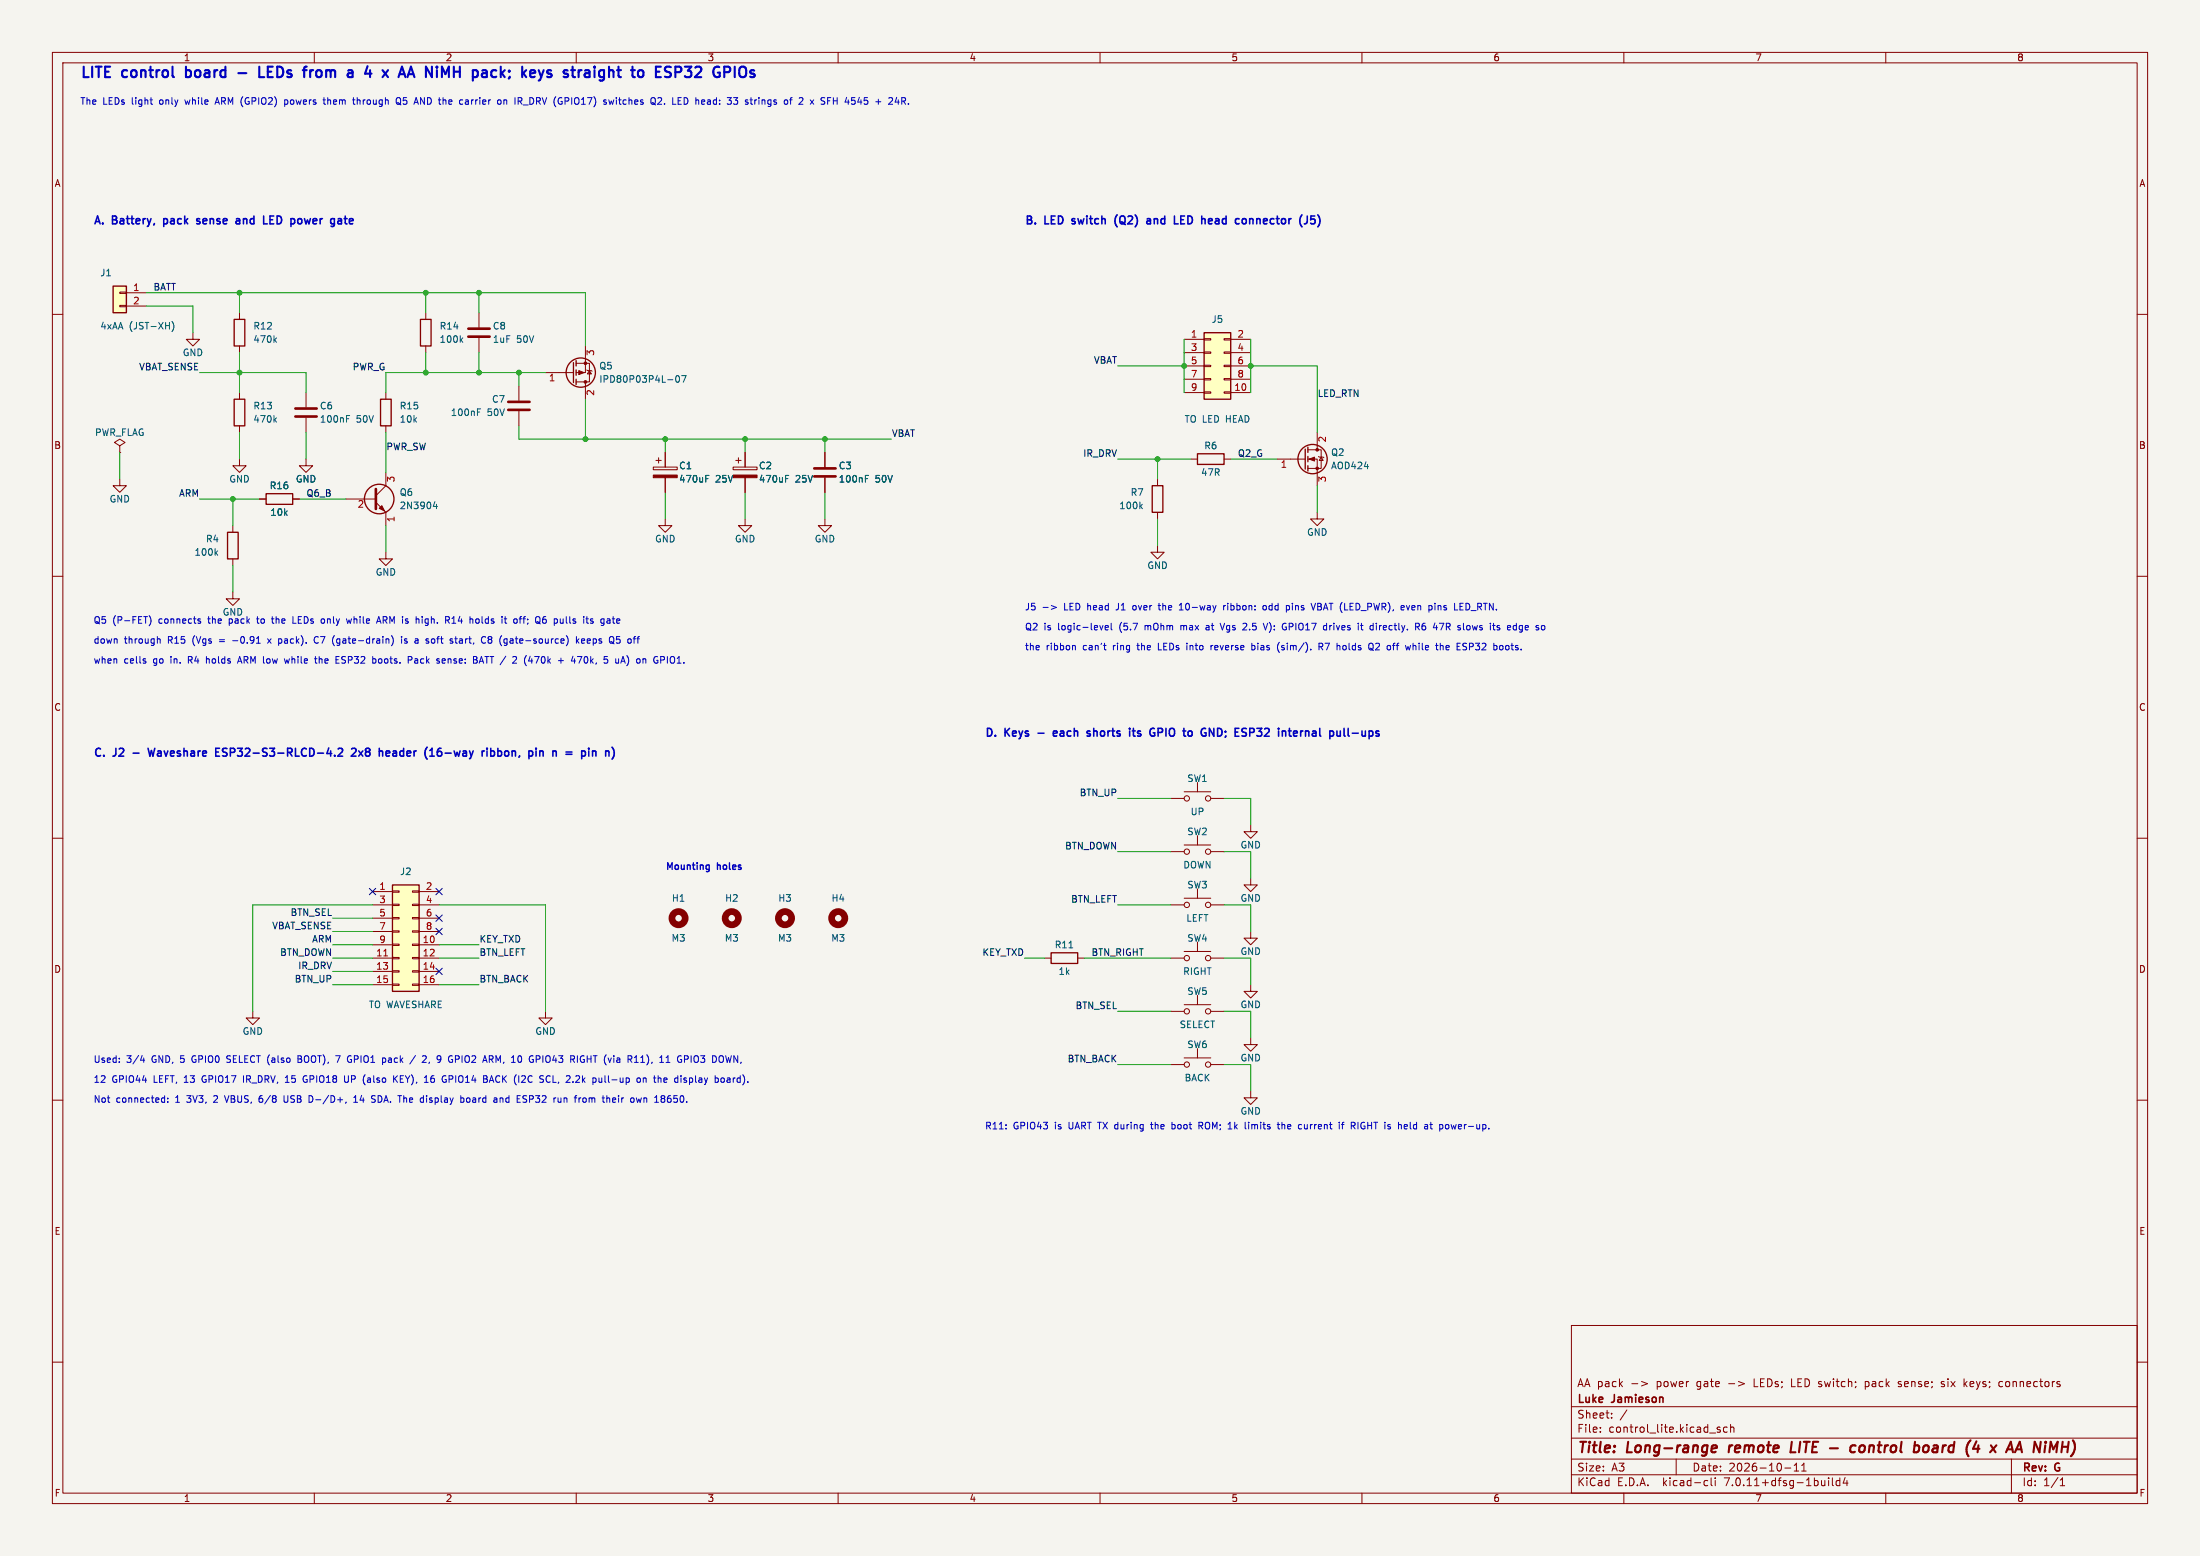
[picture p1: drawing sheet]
<svg xmlns="http://www.w3.org/2000/svg" width="420mm" height="297mm" viewBox="0 0 420 297" stroke-linecap="round" stroke-linejoin="round" font-family="sans-serif">
<path d="M0 0h420v297h-420z" fill="#f5f4ef" stroke="#f5f4ef" stroke-width=".19"/>
<g fill="none" stroke="#840000" stroke-width=".19">
<path d="M10 10h400v277h-400zM12 12h396v273h-396zM60 10v2M110 10v2M160 10v2M210 10v2M260 10v2M310 10v2M360 10v2M10 60h2M22.9 58.3h1.2v.2h-1.2zM22.9 55.8h1.2v.2h-1.2z"/>
<path d="M24.1 55.9h3.8M24.1 58.4h3.8M45.7 59.7v1.3M81.3 59.7v1.3M91.4 59.7v2.8M408 60h2M36.8 63.5v1.3h1.3l-1.3 1.2-1.2-1.2h1.2M45.7 66v1.3M45.7 74.9v1.3M58.4 74.9v2.8M58.4 79.8v2.8M73.7 74.9v1.3"/>
<path d="M81.3 66v1.3M91.4 64.5v2.8M99.1 73.7v2.8M99.1 78.5v2.8M104.1 71.1h5.4M110 69.3h2.5v3.6h-2.5M111.8 66v5.1h-1.8M111.8 72.9v3.3M112 70.6l1 .3M112.5 70.7l.4 .7h-.8zM226.1 64.8h3.8M226.1 74.9h3.8"/>
<path d="M226.1 67.3h3.8M226.1 69.9h3.8M226.1 72.4h3.8M229.9 74.8h1.2v.3h-1.2zM229.9 72.3h1.2v.2h-1.2zM229.9 69.7h1.2v.3h-1.2zM229.9 67.2h1.2v.2h-1.2zM229.9 64.6h1.2v.3h-1.2zM233.7 74.8h1.2v.3h-1.2zM233.7 72.3h1.2v.2h-1.2zM233.7 69.7h1.2v.3h-1.2zM233.7 67.2h1.2v.2h-1.2z"/>
<path d="M233.7 64.6h1.2v.3h-1.2zM234.9 64.8h3.9M234.9 74.9h3.9M234.9 67.3h3.9M234.9 69.9h3.9M234.9 72.4h3.9M22.9 91.4v1.3h1.2l-1.2 1.3-1.3-1.3h1.3M22.9 85.1l1-.6-1-.7-1.1 .7 1.1 .6v1.3M22.9 86.4h.1M45.7 87.6v1.3h1.3l-1.3 1.3-1.3-1.3h1.3M45.7 81.3v1.3M49.5 95.3h1.3"/>
<path d="M55.9 95.3h1.2M58.4 87.6v1.3h1.3l-1.3 1.3-1.3-1.3h1.3M66 95.3h5.8M71.8 95.9l1.9 1.9v2.5M73.7 90.2v2.5l-1.9 1.9M73.7 81.3v1.3M124.7 89.2h4.6v.5h-4.6zM125.2 87.9h1M125.7 87.4v1M127 99.1v1.2h1.3l-1.3 1.3-1.3-1.3h1.3M127 86.4v2.8M127 91.2v2.8"/>
<path d="M140 89.2h4.5v.5h-4.5zM140.5 87.9h1M141 87.4v1M142.2 99.1v1.2h1.3l-1.3 1.3-1.2-1.3h1.2M142.2 86.4v2.8M142.2 91.2v2.8M157.5 99.1v1.2h1.2l-1.2 1.3-1.3-1.3h1.3M157.5 86.4v2.8M157.5 91.2v2.8M221 91.4v1.3M221 97.8v1.3M227.3 87.6h1.3"/>
<path d="M233.7 87.6h1.2M243.8 87.6h5.4M249.7 87.6h1.8v5.1M249.7 85.9h2.5v3.5h-2.5M251.5 97.8v1.3h1.2l-1.2 1.2-1.3-1.2h1.3M251.5 82.6v3.3M251.7 87.1l1 .3M252.2 87.2l.4 .7h-.8zM10 110h2M44.4 113v1.3h1.3l-1.3 1.3-1.2-1.3h1.2M44.4 100.3v1.3M44.4 106.7v1.3"/>
<path d="M73.7 105.4v1.3h1.2l-1.2 1.3-1.3-1.3h1.3M221 104.1v1.3h1.2l-1.2 1.3-1.3-1.3h1.3M408 110h2M10 160h2M223.5 152.4h2.6M226.1 151.1h5M228.6 149.4v1.7M228.6 159.5v1.8M231.1 152.4h2.6M238.8 157.5v1.3h1.2l-1.2 1.2-1.3-1.2h1.3M408 160h2M71.1 172.7h3.8"/>
<path d="M71.1 170.2h3.8M71.1 175.3h3.8M71.1 177.8h3.8M74.9 177.7h1.3v.2h-1.3zM74.9 175.1h1.3v.3h-1.3zM74.9 172.6h1.3v.2h-1.3zM74.9 170.1h1.3v.2h-1.3zM78.7 177.7h1.3v.2h-1.3zM78.7 175.1h1.3v.3h-1.3zM78.7 172.6h1.3v.2h-1.3zM78.7 170.1h1.3v.2h-1.3zM80 172.7h3.8"/>
<path d="M80 170.2h3.8M80 175.3h3.8M80 177.8h3.8M223.5 162.6h2.6M223.5 172.7h2.6M226.1 161.3h5M226.1 171.5h5M228.6 169.7v1.8M228.6 179.8v1.8M231.1 162.6h2.6M231.1 172.7h2.6M238.8 177.8v1.3h1.2l-1.2 1.2-1.3-1.2h1.3"/>
<path d="M238.8 167.6v1.3h1.2l-1.2 1.3-1.3-1.3h1.3M48.3 193v1.3h1.2l-1.2 1.3-1.3-1.3h1.3M71.1 182.9h3.8M71.1 180.3h3.8M71.1 185.4h3.8M71.1 188h3.8M74.9 187.8h1.3v.3h-1.3zM74.9 185.3h1.3v.2h-1.3zM74.9 182.8h1.3v.2h-1.3zM74.9 180.2h1.3v.3h-1.3zM78.7 187.8h1.3v.3h-1.3zM78.7 185.3h1.3v.2h-1.3z"/>
<path d="M78.7 182.8h1.3v.2h-1.3zM78.7 180.2h1.3v.3h-1.3zM80 182.9h3.8M80 180.3h3.8M80 185.4h3.8M80 188h3.8M104.1 193v1.3h1.3l-1.3 1.3-1.2-1.3h1.2M199.4 182.9h1.3M205.7 182.9h1.3M223.5 182.9h2.6M223.5 193h2.6M226.1 181.6h5"/>
<path d="M226.1 191.8h5M228.6 190v1.8M231.1 182.9h2.6M231.1 193h2.6M238.8 198.1v1.3h1.2l-1.2 1.3-1.3-1.3h1.3M238.8 188v1.2h1.2l-1.2 1.3-1.3-1.3h1.3M10 210h2M223.5 203.2h2.6M226.1 201.9h5M228.6 200.2v1.7M231.1 203.2h2.6M238.8 208.3v1.3h1.2l-1.2 1.2-1.3-1.2h1.3"/>
<path d="M408 210h2M10 260h2M300 253h108v32h-108zM408 260h2M300 278.5h108M300 274.5h108M300 268.5h108M305.5 273.2v.2M305.5 272.5v.1M307.7 270.5v.2M307.7 269.8v.1M310.6 269.1l-1.3 1.9"/>
<path d="M311.5 264.1h1.2M313.4 263.7l1.1 .4-1.1 .4M320 278.5v3M328.4 272.5l-.4-.1-.2 .2 .1 .2 .5 .2v.3h-.6M329.7 272.5l-.4-.1-.3 .3 .2 .6h.5M330 264.1h1.2M330.4 272.5l.2-.1 .3 .1 .1 .9M330.4 271.9v1.5M331.9 263.7l1.1 .4-1.1 .4M342 263.2v1.5h.7M342.5 279.7l.4-.4v1.5M343.9 279.7l.5-.4v1.5"/>
<path d="M356.1 264.6l.4 .1M356.1 263.7v1.5M356.5 263.7l-.4 .1M362.4 264.6h.5M362.9 263.8l-.3-.1-.2 .2v.2l.5 .2M371.2 263.8l-.4-.1-.2 .2 .1 .2 .5 .2v.3h-.6M375.1 264.1l.4 .6M375.5 263.7l-.6 .6M381.7 264.6h.6M381.7 263.8h.6M384 278.5v6.5M60 285v2"/>
<path d="M110 285v2M160 285v2M210 285v2M260 285v2M300 281.5h108M310 285v2M325.6 282.6l.4 .1M326 283.5l-.4 .1M326.7 282.1v1.3l.2 .2M327.4 282.1v.1M327.4 282.6v1M340.7 280.2h1.2"/>
<path d="M342.5 280.8h.9M343.9 280.8h.9M349.1 282.1v.1M349.1 282.6v1M349.8 282.1v1.3l.2 .2M351.2 282.7l-.4-.1-.3 .3 .2 .6h.5M351.2 282.1v1.5M352.2 282l-.3 1.1h.9M352.6 282.6v1M360 285v2M393.3 283.6h.9M393.3 282.5l.4-.4v1.5"/>
<circle cx="226.6" cy="152.4" r=".51"/>
<circle cx="230.6" cy="152.4" r=".51"/>
<circle cx="226.6" cy="172.7" r=".51"/>
<circle cx="226.6" cy="162.6" r=".51"/>
<circle cx="230.6" cy="172.7" r=".51"/>
<circle cx="230.6" cy="162.6" r=".51"/>
<circle cx="226.6" cy="193" r=".51"/>
<circle cx="226.6" cy="182.9" r=".51"/>
<circle cx="230.6" cy="182.9" r=".51"/>
<circle cx="230.6" cy="193" r=".51"/>
<circle cx="226.6" cy="203.2" r=".51"/>
<circle cx="230.6" cy="203.2" r=".51"/>
</g>
<g fill="none" stroke="#840000" stroke-width=".4">
<path d="M326.9 276l.6-.1 .2 .1v.3l-.9 .2M327.5 277.1l-.5 .1M330.2 275.9l-.2 1.3M342.1 275.2l-.3 2h1M353.7 275.9l.6 .1M354.1 277.1l-.6 .1M355.9 276a.59 .59 0 0 0-.9 .3v.7a.53 .53 0 0 0 .8 0M367.3 276.1a.52 .52 0 0 1 .5-.2 .52 .52 0 0 1 .4 .4l-.1 .5a.55 .55 0 0 1-.5 .4 .55 .55 0 0 1-.5-.4zM376.2 274.9l-.1 .1M383 277.2l.9-2 .4 2M383.2 276.6h1M384.7 277.2l.9-2 .4 2"/>
<path d="M388.2 277.2l.2-2 .9 2"/>
</g>
<g fill="none" stroke="#840000" stroke-width=".25">
<path d="M21.6 54.6h2.5v5.1h-2.5zM44.7 76.2h2v5.1h-2zM44.7 61h2v5h-2zM72.6 76.2h2.1v5.1h-2.1zM80.3 61h2v5h-2zM109.5 69.2v3.8M110 68.8v1.1M110 70.6v1M110 72.4v1M229.9 63.5h5v12.7h-5zM50.8 94.2h5.1v2.1h-5.1zM220 92.7h2v5.1h-2z"/>
<path d="M228.6 86.6h5.1v2h-5.1zM249.2 85.7v3.8M249.7 85.3v1.1M249.7 87.1v1M249.7 88.9v1M43.4 101.6h2.1v5.1h-2.1zM74.9 168.9h5.1v20.3h-5.1zM200.7 181.9h5v2h-5z"/>
<circle cx="110.9" cy="71.1" r="2.79"/>
<circle cx="72.4" cy="95.2" r="2.82"/>
<circle cx="250.6" cy="87.6" r="2.79"/>
</g>
<g fill="none" stroke="#006464" stroke-width=".19">
<path d="M32.8 61.4a1.46 1.46 0 0 1 0 1.9M52.4 64.9l.4 .4M52.8 79.7l-.5 .5M52.8 64.5l-.5 .5M66.2 79.9h.4M66.2 79.3h.6M88 64.9l.3 .4M88.3 64.5l-.4 .5M91.1 78.7h.5M91.1 78h.7M129.1 71.8l.2-.1a.68 .68 0 0 1 .4 .6 .68 .68 0 0 1-.4 .7l-.3-.5zM130.1 71.7h.9l-.6 1.3"/>
<path d="M52.4 80.1l.4 .5M83 95.8l-.3 .9h.8M83.3 96.3v.8M134.7 91.4h.5M134.7 90.7h.6M150 91.4h.4M150 90.7h.6M165.2 91.4h.4M165.2 90.7h.6M217.7 96.6l.4 .5M218.1 96.3l-.5 .4M41.2 105.5l.4 .5"/>
<path d="M41.6 105.1l-.5 .5M204.1 180.9h.7"/>
</g>
<g fill="#840000" stroke="#840000" stroke-width=".19">
<path d="M249.9 87.6l1.1-.4v.8z"/>
<path d="M124.7 90.7h4.6v.5h-4.6z"/>
<path d="M140 90.7h4.5v.5h-4.5z"/>
<path d="M110.5 70.7l1 .4-1 .4z"/>
<path d="M72.4 97l.5-.5 .5 1z"/>
<circle cx="251.5" cy="89.4" r=".25"/>
<circle cx="251.5" cy="85.9" r=".25"/>
<circle cx="111.8" cy="69.3" r=".25"/>
<circle cx="111.8" cy="72.9" r=".25"/>
</g>
<path d="M56.4 79.5h4.1M56.4 78h4.1M89.4 64.3h4.1M89.4 62.7h4.1M97 78.2h4.1M97 76.7h4.1M71.8 93.3v3.9M155.4 90.9h4.1M155.4 89.4h4.1" fill="none" stroke="#840000" stroke-width=".51"/>
<g fill="#ffffc2" stroke="#ffffc2" stroke-width=".19">
<path d="M74.9 168.9h5.1v20.3h-5.1z"/>
<path d="M229.9 63.5h5v12.7h-5z"/>
<path d="M21.6 54.6h2.5v5.1h-2.5z"/>
</g>
<path d="M73.3 182.5h.7" fill="none" stroke="#a90000" stroke-width=".19"/>
<g fill="none" stroke="#840000" stroke-width="1.3">
<circle cx="129.5" cy="175.3" r="1.27"/>
<circle cx="139.7" cy="175.3" r="1.27"/>
<circle cx="149.9" cy="175.3" r="1.27"/>
<circle cx="160" cy="175.3" r="1.27"/>
</g>
<g fill="none" stroke="#0000c2" stroke-width=".19">
<path d="M28.6 19.1h.5M29 19.9h.1M41.2 19.5h.6M41.5 18.6l-.5 1.3M54.3 19.1h.4l.2 .1M54.3 19.1v1.2M54.9 19.8l-.2 .1-.4-.1M61.7 19.1h.4M61.8 18.6v1.1l.3 .2M67.3 19.1h.5M67.5 19.7l.3 .2M68.2 18.6v1.3"/>
<path d="M68.4 19.1l-.2 .1M75.8 18.7l.1-.1a.43 .43 0 0 1 .6 .5v.4a.42 .42 0 0 1-.4 .4 .42 .42 0 0 1-.5-.4zM75.9 19.6l.4 .2M76.3 19.8l.2 .2M80.3 19.9v-1.3l.7 1.3M88.9 19.1h.5v.8M88.9 19.8h.5M89.4 19.4l-.5 .1M96.2 19.2l.2-.1h.3v.8M96.2 19.1v.8M117.2 19.1l-.3 .8-.2-.6-.2 .6M117.7 18.6v.2"/>
<path d="M117.7 19.1v.8M125.6 18.7l.5-.1 .2 .4-.8 .9h.8M126.9 19.8v.1M130.6 18.6a.64 .64 0 0 1 .7 .7 .64 .64 0 0 1-.7 .6M145.5 19.1v.8M145.8 19.1l-.3 .1M152.6 18.8l.4-.2 .3 .4-.8 .9h.8M171.2 18.6l-.3 .9h.8M171.5 19.1v.8M99.9 20h1M28.5 117.5a1.46 1.46 0 0 1 0 2M38 118.5l.3 .1v.2l-.4 .2"/>
<path d="M38 118.1l.3 .1M49 118.1h.4M49.1 117.7l.1 1.2M51.8 118.1h.5M52 117.7v1.1l.3 .2M55.9 117.7v1.3h.6M61.7 118.1l.3 .3v.3l-.3 .3M67.1 118.1l-.2 .9-.3-.6-.2 .6M71.9 119l.4-1.3 .4 1.3M72 118.6h.6M80.6 117.7v.1M80.6 118.1v.9"/>
<path d="M85.4 118.4l.4 .6M85.7 117.8v.4M86.3 119h.7M86.3 118.1l.3-.4v1.3M91.1 118.1l.3 .1 .1 .2-.1 .4-.3 .2M99.8 118.1h.5M100.3 117.7l-.3 .2v1.1M103.8 118.2h.3l.2 .2-.1 .4-.4 .2M104.2 117.7l-.4 .1M108.2 118.9l.1 .1M116.9 118.1h.5M117.1 118.9l.3 .1"/>
<path d="M117.9 118.1l-.2 .2v.5l.2 .2M118.3 118.4l-.6 .1M199.1 115.9h1M200.7 115.6l1 .3-1 .4M210.6 119.4l-.3 .8M211 119.8l.6-.1-.1-.2-.3-.1-.2 .2v.6h.5M212.1 119v1.1l.2 .1M216.4 115.6l-.2 .2 .2 .6M221.1 115.6h.5M221.3 115.2v1l.3 .2M225.1 116.4h.8M225.1 115.5l.4-.3v1.2"/>
<path d="M225.4 119.4v.8M225.6 119.4l-.2 .1M230.6 119.4l-.3 .1M230.7 119.8h-.3l-.2 .1 .1 .3h.4M232.9 119l.5 1.2 .4-1.2M233.6 115.6v.8M234 115.6l-.4 .2M234.4 115.2v.1M237.5 119h.3l.2 .2M238 119.3l-.8 .9h.8M241.2 115.7l.1-.1 .4 .1 .1 .5-.2 .2h-.3l-.1-.1zM241.2 119l.4 1.2 .4-1.2"/>
<path d="M245.3 119.7h.3v.4l-.3 .1M245.4 119h.1M245.9 115.6l.3 .2v.4l-.3 .2M246.7 115.2v.1M251.1 115.2l-.4 1.2M251.6 115.8h.4M252 115.2h-.4v1.2h.4M253.9 119.4v.8M254.1 119.4l-.2 .2M259.7 119.4h.5M259.9 119v1.1l.3 .1M262.7 119v.1"/>
<path d="M268.5 115.6l.3 .8 .3-.8M270.2 119h.5l.3 .2-.1 .4h-.7M270.5 119.6l.5 .6M272.1 119h-.4a.86 .86 0 0 0 0 1.2l.4-.1 .1-.4-.3-.2h-.3l-.1 .2M274.5 115.6v.8M274.7 115.6l-.2 .1M274.8 119h.8l-.5 1.2M278.7 116.4h.6M278.7 115.2h.6M278.7 115.8h.4M280.1 119.5l.3-.1 .2 .2M280.6 120l-.2 .2h-.3"/>
<path d="M286.2 119.8l.1 .2-.1 .2M286.2 119.4l.1 .1M290.6 119.5l-.3-.1-.3 .2 .1 .6h.5M27.7 126.2l.2 .1-.2 .3M27.7 125.7l.1 .1M30.2 121.9l.4 .2v.7M39.4 125.3v1.3M39.6 125.7l-.2 .2M44.4 122.3h1M45.5 126.2h.6M45.8 125.3l-.5 1.3M49 122.8h.7"/>
<path d="M51.1 121.9l.6 .9M51.7 121.9l-.6 .9M53.3 121.9l.4 .2M53.7 122.7l-.4 .1M55.3 125.7l-.3 .9-.2-.6-.3 .6M60 125.7h.5M60.2 125.3v1.1l.3 .2M60.8 121.6a.6 .6 0 0 0-.9 .5 .6 .6 0 0 0 .6 .7l.3-.1M60.9 125.3v1.3M61.1 125.7l-.2 .2M64.1 126.6h.6M64.1 125.3h.6"/>
<path d="M64.3 123.1l.1 .1M64.5 121.9l-.2 .3v.3l.2 .3M65.2 126.5l.2 .1M65.4 125.4l-.2 .2 .2 .3M72.5 125.7l-.3 .3v.3l.3 .3M74.7 121.3a1.46 1.46 0 0 1 0 2M76.7 121.5v.1M76.7 121.9v.9M77.7 122l-.3-.1-.2 .2 .1 .2 .4 .1v.3h-.5M77.9 125.3h.5l.3 .3-.2 .3-.6 .1M79.6 125.7l-.4 .1M79.6 126.1h-.3l-.2 .2 .1 .2 .4 .1"/>
<path d="M82.6 121.9l.3 .1M82.9 122.7l-.3 .1M84.5 125.8l.3-.1 .2 .3-.6 .2M84.5 126.5h.4M86.8 121.9h.5M87 121.5v1.1l.3 .2M91.5 126.6l.4-1.3 .4 1.3M91.6 126.2h.6M92.4 121.5l.3 .1M92.7 122.7l-.3 .1M93.4 122.1l-.2 .2v.4l.5 .1 .2-.3M93.4 122.1h.3"/>
<path d="M93.7 122.1l.2 .2M93.9 121.7l-.2-.2-.4 .1-.1 .2 .2 .3M93.9 121.8l-.2 .3M97.8 121.9l-.4 .1M97.8 122.3h-.3l-.2 .2 .1 .2 .4 .1M100.2 125.5l-.1 .5 .1 .7M102.1 125.3h.8l-.5 1.3M109.4 125.3l-.3 .9h.8M110 121.5v1.3M110.2 122.3l.3 .5M110.5 121.9l-.5 .5M111 122.4l.6-.2v-.2l-.4-.1-.2 .2 .1 .6h.5"/>
<path d="M112 125.4l-.1-.1a.68 .68 0 0 0-.4 .7 .68 .68 0 0 0 .4 .6l.1-.1M112.5 121.9l-.4 .2 .1 .6 .3 .1M112.7 122.2l-.6 .2M117.5 125.7l.1 .8 .3 .1 .2-.1M117.7 121.5h.6M118.1 125.7v.9M118.1 122l.3 .2v.3l-.3 .3M125.2 125.3a.68 .68 0 0 0-.4 .7 .68 .68 0 0 0 .4 .6M128.1 126.5h.5M128.1 125.4h.5M205.1 123.2l.2 .2v.6M210.7 123.2h.5"/>
<path d="M211 124h.2M221.1 122.8v1.2h.6M226.6 122.8v.1M231.2 123.2v.8M231.5 123.2l-.3 .2M239 123.3l.3-.1 .3 .2-.1 .6h-.5M239 122.8v1.2M244 124.2l.2 .3M244.2 122.6l-.2 .4M244.7 124h.3M244.8 123.2l-.1 .2 .1 .2M251.8 123.4h.6l.1-.2v-.3l-.7-.1v1.2"/>
<path d="M252.1 123.4l.4 .6M253 122.8h.8M256.6 123.2l-.3 .2v.4l.3 .2M261.8 123.8l.2 .2M261.8 122.8h.2a.9 .9 0 0 1 0 1.2M262 124h-.2M262 124l.2 .2M263.1 122.8l-.5 .1M263.3 123.3l-.7 .7h.8M265.8 123.2h.5M266.2 122.8h.1M269.8 123.3l.3-.1 .2 .2"/>
<path d="M269.8 122.8v1.2M275.4 123.3l.1 .7M276.5 123.2h-.3l-.1 .2v.6h.4M276.7 123.5l-.6 .1M279.8 122.8h.2M279.9 123.5l.1 .2-.1 .3M280.5 123.4h.5M281 122.8h-.5v1.2M287.8 123.2l-.3 .1-.1 .1 .1 .5 .3 .1M290.6 120.5l-.2 .2-.3-.1M26.8 202.4h.8M27.4 201.9v.9"/>
<path d="M31.1 209.6h.3M31.4 209.1v1.3M31.4 210.3l-.3 .1M32 210.3v.1M32 209.6v.1M42.9 209.1l.4 1.3M43.3 202.7l.2 .1M43.5 201.5l-.2 .3 .2 .3M46.5 205.3v1.3M49.8 209.1l-.1 .1a.86 .86 0 0 0 0 1.2h.2M49.9 209.6h-.2l-.3 .3M54.2 209.1l.1 1.2 .2 .1 .3-.1"/>
<path d="M54.5 206.6h.7M54.5 205.7l.3-.4v1.3M56.9 202.1h.4M57.3 202.1l.2 .1M57.4 201.6l-.5-.1v1.3l.6-.1M57.4 202.1h-.1M57.9 206.1l.2 .4h.5M58.4 206.1h.2M58.5 205.3l-.4 .1-.2 .5M59.3 209.1a.68 .68 0 0 1 .4 .7 .68 .68 0 0 1-.4 .6M64.1 201.5h.8l-.5 1.3M66.1 210.3l-.1 .3"/>
<path d="M66.5 205.3l-.1 1.2-.1 .1-.5-.1M66.9 202.2h.2v.5l-.2 .1M66.9 201.5l.1 .1M67.5 210.4h.8M67.5 209.5l.4-.4v1.3M70.3 205.7l-.1 .1M70.3 206.1l-.2 .2 .2 .3M71.5 209.1l.1 .1M71.5 209.9l.1 .1-.1 .3M73.4 201.9l.2 .3v.3l-.2 .3M74.2 202.4v.3M75.3 205.9l.6 .7"/>
<path d="M75.9 205.3l-.7 .8M79.3 201.5l-1.1 1.6M82 202.7l-.1 .3M82.6 205.3l-.1 .1a.86 .86 0 0 0 0 1.2h.2M82.7 205.8h-.2l-.3 .3M85.7 206h.5M86.2 205.3h-.5v1.3M86.9 201.5l.7 .1M87.6 202.1l-.7 .1M88.3 209.6l.3 .2v.4l-.3 .2M89.7 209.8l-.2-.2h-.3l-.1 .2 .1 .5 .3 .1 .2-.2M93.4 206.6l.4-1.3 .5 1.3"/>
<path d="M93.5 206.2h.6M93.7 202.2l.4 .6M94 201.6l.1 .2-.1 .3M95.5 209.7l.2-.1h.3v.8M95.5 209.6v.8M99.8 205.3l.4 .1M100.1 209.7l.3 .2 .2 .3-.3 .2h-.3M100.1 209.1l.5 .1M100.2 205.9l-.7 .7h.8M103 201.6v.5M104.5 205.4h.5M105 206.5h-.5"/>
<path d="M107.7 209.6v.8M108.2 209.6h-.3l-.2 .1M110.1 205.3l.4 .1M110.6 205.9l-.7 .7h.8M111 201.6h.5M111.3 202.2h.3v.5h-.6M111.5 209.6h.3l.1 .2v.5l-.4 .1M115.5 205.3v1.1l.2 .2M116.9 210l.6-.1v-.3h-.4l-.2 .1 .1 .6h.5M122 205.7l.3 .3v.4l-.3 .2M122.3 202.8h.7M122.3 201.9l.4-.4v1.3"/>
<path d="M122.4 209.6l-.2 .8M122.8 205.9l.2-.2 .3 .1 .1 .8M122.8 205.7v.9M122.9 209.6v.8M123.4 209.6h-.3l-.2 .1M127.6 209.6h.3l.2 .3v.4l-.5 .1M128 209.1l-.4 .1M129.5 201.7l-.2 .4 .2 .5M131.6 206.5l.4 .1M131.6 205.7v1.3M132 205.7l-.4 .1M133 201.5a.43 .43 0 0 0-.5 .4v.5a.43 .43 0 0 0 .5 .4"/>
<path d="M138.8 205.8h.5l.1 .8M139.4 206.1h-.4l-.2 .2 .2 .3 .4-.1M139.6 201.5l-.3 1.3M219.6 214.6h.5M219.8 214.2v1.1l.3 .2M223.7 214.7l.4-.1 .2 .2M223.7 214.2v1.3M224.3 215.4l-.2 .1-.4-.1M228.9 214.9l.6-.1 .1-.2-.1-.3-.6-.1v1.3M229.2 214.9l.4 .6M238.4 214.2v.1M243.8 214.6h.5"/>
<path d="M244 214.2v1.1l.3 .2M244.7 214.8l.4-.2 .2 .2M244.7 214.2v1.3M249 214.6l.1 .8h.4M256.1 214.6h.5M256.6 214.2l-.3 .2v1.1M260 214.3l-.2 .5 .2 .6M269.2 214.2v1.1l.2 .2M277 214.6l.3 .9 .2-.6 .2 .6"/>
</g>
<g fill="none" stroke="#0000c2" stroke-width=".3">
<path d="M31.3 41.7v1.5M31.3 42.7h.1M31.4 41.7l-.1 .1M38.1 41.8l-.3-.1-.3 .2 .1 .3 .5 .1v.4h-.6M45.3 41.7h.2l.3 .2v.8M45.8 42.7h-.5M45.8 42.1l-.5 .1M51.5 41.9h.5M52.3 41.2h-.8v1.5h.8M57.5 41.9v.7M65.7 41.7h.6M65.9 41.2v1.3l.4 .2"/>
<path d="M204.6 42.7h.2M204.7 41.8v.4M213.3 41a1.72 1.72 0 0 0 0 2.3M218.9 42.5l.2 .2h.5M219 41.8h.6v.9M219.6 42.1l-.5 .1-.2 .2M225.4 41.9h.5M226.1 41.2h-.7v1.5h.7M238.6 41.7v1M239 41.7l-.4 .2M250.3 41.9l.5-.1 .3 .3-.2 .6h-.6M250.3 41.2h.7"/>
<path d="M251.6 41a1.72 1.72 0 0 1 0 2.3M201.7 139.6l-.4-.1-.2 .2 .1 .7h.5M201.8 139.9l-.7 .1M207.7 139.5l.4 .1M216.2 139.5h.5M217.6 139.5h-.2l-.2 .2v.2l.4 .1M221.1 139h.6l.2 .3-.1 .4-.7 .1M233 139.1l-.6-.1v1.5l.6-.1M239.9 139h1M248.3 139.5v1M248.7 139.5l-.3 .1-.1 .2M258.2 139.9h1.1"/>
<path d="M28.3 142.8l.3 1.5 .3-1 .3 1M41.2 143.5h.5M41.2 144.3h.7M41.2 142.8h.7M63.9 144.2v.1M64.5 143l.6-.2 .2 .2 .1 .3-.9 1h.9M67.1 143l.6-.2 .2 .2 .1 .3-1 1h1M68.5 143.3l.8 1M69.3 143.3l-.8 1M73.8 144.3h.5M73.8 143.4l.4-.1 .2 .4-.7 .1M84.2 142.8a.59 .59 0 0 0-.7 .7v.7l.3 .1h.4"/>
<path d="M84.2 143.5l-.4-.1-.3 .3M93.7 143.4l.4-.1 .3 .3-.1 .7h-.6M93.7 142.8v1.5M95 143.4l.5-.1 .3 .3M95 142.8v1.5M95.8 144l-.3 .3h-.5M113.1 143.3v1M113.5 143.3l-.4 .2M115.8 143.3h.2l.3 .2v.8M116.8 142.6a1.72 1.72 0 0 1 0 2.3M207.7 140l.4 .1 .1 .2-.3 .2h-.2M216.4 140.4l.3 .1"/>
<path d="M217.2 140.4l.4 .1M239.9 140.4l.3 .1"/>
</g>
<g fill="none" stroke="#0000c2" stroke-width=".4">
<path d="M35.5 12.7v2M35.5 14.6l.2 .1M35.7 13.4l-.2 .1M45.5 14h1.5M49.5 12.7v2h1M51.1 13.7h.7M52.1 12.7h-1v2h1M60.5 13.6v.9M73 13.4l1.1 1.3M74.1 13.4l-1.1 1.3M76.3 14.2h.9M76.7 12.7l.7 2"/>
<path d="M78.5 12.7l-.7 2M81.3 12.7l1.2 2M97.2 13.5l.1 .1-.1 .1M97.2 13.5v.2M97.3 14.6l-.2 .4M107.6 14.6l.2 .1M107.9 13.4l-.3 .3 .3 .4M116.3 12.7v2M116.6 13.4l-.3 .2M128.9 13.8h.8a.54 .54 0 0 0 .4-.6 .54 .54 0 0 0-.4-.5h-.8v2"/>
</g>
<g fill="none" stroke="#009600" stroke-width=".19">
<path d="M27.9 55.9h83.9v10.1M27.9 58.4h8.9v5.1M45.7 55.9v3.8M81.3 55.9v3.8M91.4 55.9v3.8M38.1 71.1h20.3v3.8M45.7 67.3v7.6M81.3 67.3v3.8M91.4 67.3v3.8M99.1 71.1v2.6M104.1 71.1h-30.4v3.8M111.8 76.2v7.6"/>
<path d="M213.4 69.9h12.7M226.1 64.8v10.1M238.8 64.8v10.1M238.8 69.9h12.7v12.7M22.9 86.4v5M38.1 95.3h11.4M44.4 95.3v5M45.7 82.6v5M57.1 95.3h8.9M58.4 82.6v5M73.7 82.6v7.6M99.1 81.3v2.5h71.1"/>
<path d="M127 83.8v2.6M127 94v5.1M142.2 83.8v2.6M142.2 94v5.1M157.5 83.8v2.6M157.5 94v5.1M213.4 87.6h13.9M221 87.6v3.8M221 99.1v5M234.9 87.6h8.9M251.5 92.7v5.1M44.4 108v5"/>
<path d="M73.7 100.3v5.1M213.4 152.4h10.1M233.7 152.4h5.1v5.1M63.5 177.8h7.6M63.5 175.3h7.6M71.1 172.7h-22.8v20.3M83.8 172.7h20.3v20.3M213.4 172.7h10.1M213.4 162.6h10.1M233.7 172.7h5.1v5.1M233.7 162.6h5.1v5M63.5 182.9h7.6"/>
<path d="M63.5 180.3h7.6M63.5 188h7.6M63.5 185.4h7.6M83.8 182.9h7.6M83.8 180.3h7.6M83.8 188h7.6M195.6 182.9h3.8M207 182.9h16.5M213.4 193h10.1M233.7 182.9h5.1v5.1M233.7 193h5.1v5.1M213.4 203.2h10.1"/>
<path d="M233.7 203.2h5.1v5.1"/>
</g>
<path d="M70.5 169.6l1.2 1.2M71.7 169.6l-1.2 1.2M83.2 174.7l1.2 1.2M83.2 169.6l1.2 1.2M83.2 177.2l1.2 1.2M84.4 174.7l-1.2 1.2M84.4 169.6l-1.2 1.2M84.4 177.2l-1.2 1.2M83.2 184.8l1.2 1.2M84.4 184.8l-1.2 1.2" fill="none" stroke="#000084" stroke-width=".19"/>
<g fill="#009600" stroke="#009600" stroke-width=".19">
<circle cx="45.7" cy="55.9" r=".46"/>
<circle cx="45.7" cy="71.1" r=".46"/>
<circle cx="81.3" cy="55.9" r=".46"/>
<circle cx="81.3" cy="71.1" r=".46"/>
<circle cx="99.1" cy="71.1" r=".46"/>
<circle cx="91.4" cy="55.9" r=".46"/>
<circle cx="91.4" cy="71.1" r=".46"/>
<circle cx="127" cy="83.8" r=".46"/>
<circle cx="111.8" cy="83.8" r=".46"/>
<circle cx="142.2" cy="83.8" r=".46"/>
<circle cx="157.5" cy="83.8" r=".46"/>
<circle cx="44.4" cy="95.3" r=".46"/>
<circle cx="221" cy="87.6" r=".46"/>
<circle cx="226.1" cy="69.9" r=".46"/>
<circle cx="238.8" cy="69.9" r=".46"/>
</g>
<g font-size="2.8" fill="#0000c2">
<text x="15.2" y="15">LITE</text>
<text x="23.5" y="15">control</text>
<text x="36.4" y="15">board</text>
<text x="52" y="15">LEDs</text>
<text x="61.3" y="15">from</text>
<text x="70.5" y="15">a</text>
<text x="74.6" y="15">4</text>
<text x="78.9" y="15">x</text>
<text x="82.8" y="15">AA NiMH</text>
<text x="98.3" y="15">pack;</text>
<text x="108.6" y="15">keys</text>
<text x="117.4" y="15">straight</text>
<text x="131.2" y="15">to</text>
<text x="136.5" y="15">ESP32</text>
</g>
<g font-size="2.8" fill="#840000">
<text x="301" y="277.9">Title:</text>
<text x="310.6" y="277.9">Long-range</text>
<text x="330.9" y="277.9">remote</text>
<text x="343.5" y="277.9">LITE -</text>
<text x="356.5" y="277.9">control</text>
<text x="369.4" y="277.9">board</text>
<text x="380.2" y="277.9">(4</text>
<text x="385.8" y="277.9">x</text>
<text x="389.7" y="277.9">AA NiMH)</text>
</g>
<g font-size="2.1" fill="#0000c2">
<text x="17.8" y="42.9">A.</text>
<text x="21.5" y="42.9">Battery,</text>
<text x="31.9" y="42.9">pack</text>
<text x="38.9" y="42.9">sense</text>
<text x="47" y="42.9">and</text>
<text x="52.8" y="42.9">LED</text>
<text x="58.6" y="42.9">power</text>
<text x="66.8" y="42.9">gate</text>
<text x="195.6" y="42.9">B.</text>
<text x="199.5" y="42.9">LED</text>
<text x="205.4" y="42.9">switch</text>
<text x="214.1" y="42.9">(Q2)</text>
<text x="220.8" y="42.9">and</text>
<text x="226.7" y="42.9">LED</text>
<text x="232.5" y="42.9">head</text>
<text x="239.6" y="42.9">connector</text>
<text x="188" y="140.7">D.</text>
<text x="191.9" y="140.7">Keys</text>
<text x="198.8" y="140.7">-</text>
<text x="202.4" y="140.7">each</text>
<text x="209.4" y="140.7">shorts</text>
<text x="218.1" y="140.7">its</text>
<text x="222.6" y="140.7">GPIO</text>
<text x="229.7" y="140.7">to</text>
<text x="233.6" y="140.7">GND;</text>
<text x="240.6" y="140.7">ESP32</text>
<text x="249.5" y="140.7">internal</text>
<text x="259.9" y="140.7">pull-ups</text>
<text x="17.8" y="144.5">C.</text>
<text x="21.7" y="144.5">J2</text>
<text x="26.1" y="144.5">-</text>
<text x="29.7" y="144.5">Waveshare</text>
<text x="43" y="144.5">ESP32-S3-RLCD-4.2</text>
<text x="69.6" y="144.5">2x8</text>
<text x="75.5" y="144.5">header</text>
<text x="84.8" y="144.5">(16-way</text>
<text x="96.3" y="144.5">ribbon,</text>
<text x="105.8" y="144.5">pin</text>
<text x="111" y="144.5">n</text>
<text x="114.1" y="144.5">=</text>
</g>
<g font-size="2.1" fill="#840000">
<text x="301" y="268.2">Luke</text>
<text x="301" y="265">AA pack</text>
<text x="307.8" y="268.2">Jamieson</text>
<text x="316.4" y="265">power</text>
<text x="324.2" y="265">gate</text>
<text x="335.4" y="265">LEDs;</text>
<text x="342.7" y="265">LED switch;</text>
<text x="357" y="265">pack</text>
<text x="363.6" y="265">sense;</text>
<text x="371.9" y="265">six</text>
<text x="376.4" y="265">keys;</text>
<text x="383.2" y="265">connectors</text>
<text x="301" y="273.7">File:</text>
<text x="301" y="271">Sheet:</text>
<text x="307.1" y="273.7">control_lite.kicad_sch</text>
<text x="301" y="281.1">Size:</text>
<text x="307.6" y="281.1">A3</text>
<text x="323" y="281.1">Date:</text>
<text x="330" y="281.1">2026-10-11</text>
<text x="386" y="281.3">Rev:</text>
<text x="392.4" y="281.3">G</text>
<text x="301" y="283.9">KiCad</text>
<text x="308.7" y="283.9">E.D.A.</text>
<text x="317.6" y="283.9">kicad-cli</text>
<text x="329.5" y="283.9">7.0.11+dfsg-1build4</text>
<text x="386" y="283.9">Id:</text>
<text x="390.1" y="283.9">1/1</text>
</g>
<g font-size="1.8" fill="#840000">
<text x="35" y="11.9">1</text>
<text x="85" y="11.9">2</text>
<text x="135" y="11.9">3</text>
<text x="185" y="11.9">4</text>
<text x="235" y="11.9">5</text>
<text x="285" y="11.9">6</text>
<text x="335" y="11.9">7</text>
<text x="385" y="11.9">8</text>
<text x="10.3" y="35.9">A</text>
<text x="408.3" y="35.9">A</text>
<text x="10.3" y="85.9">B</text>
<text x="408.2" y="85.9">B</text>
<text x="10.3" y="135.9">C</text>
<text x="408.2" y="135.9">C</text>
<text x="10.3" y="185.9">D</text>
<text x="408.2" y="185.9">D</text>
<text x="10.3" y="235.9">E</text>
<text x="408.3" y="235.9">E</text>
<text x="10.3" y="285.9">F</text>
<text x="35" y="286.9">1</text>
<text x="85" y="286.9">2</text>
<text x="135" y="286.9">3</text>
<text x="185" y="286.9">4</text>
<text x="235" y="286.9">5</text>
<text x="285" y="286.9">6</text>
<text x="335" y="286.9">7</text>
<text x="385" y="286.9">8</text>
<text x="408.3" y="285.9">F</text>
</g>
<g font-size="1.8" fill="#0000c2">
<text x="15.2" y="20.1">The</text>
<text x="19.6" y="20.1">LEDs</text>
<text x="25.3" y="20.1">light</text>
<text x="30.7" y="20.1">only</text>
<text x="35.8" y="20.1">while</text>
<text x="41.8" y="20.1">ARM (GPIO2)</text>
<text x="55.4" y="20.1">powers</text>
<text x="63.1" y="20.1">them</text>
<text x="68.9" y="20.1">through</text>
<text x="77.3" y="20.1">Q5</text>
<text x="81" y="20.1">AND the</text>
<text x="90" y="20.1">carrier</text>
<text x="97.5" y="20.1">on</text>
<text x="101" y="20.1">IR_DRV (GPIO17)</text>
<text x="118.4" y="20.1">switches</text>
<text x="127.6" y="20.1">Q2.</text>
<text x="131.9" y="20.1">LED head:</text>
<text x="142.8" y="20.1">33</text>
<text x="146.4" y="20.1">strings</text>
<text x="154" y="20.1">of</text>
<text x="157.1" y="20.1">2</text>
<text x="159.5" y="20.1">x</text>
<text x="161.7" y="20.1">SFH</text>
<text x="166.5" y="20.1">4545</text>
<text x="172.5" y="20.1">+</text>
<text x="17.8" y="119.1">Q5</text>
<text x="21.5" y="119.1">(P-FET)</text>
<text x="30.4" y="119.1">connects</text>
<text x="40" y="119.1">the</text>
<text x="42.4" y="117.7">GND</text>
<text x="44.2" y="119.1">pack</text>
<text x="49.8" y="119.1">to</text>
<text x="52.8" y="119.1">the</text>
<text x="56.9" y="119.1">LEDs</text>
<text x="62.6" y="119.1">only</text>
<text x="67.7" y="119.1">while</text>
<text x="73.7" y="119.1">ARM is</text>
<text x="81.5" y="119.1">high.</text>
<text x="87.3" y="119.1">R14</text>
<text x="92.2" y="119.1">holds</text>
<text x="98.5" y="119.1">it</text>
<text x="101" y="119.1">off;</text>
<text x="105.4" y="119.1">Q6</text>
<text x="109.1" y="119.1">pulls</text>
<text x="114.9" y="119.1">its</text>
<text x="118.4" y="119.1">gate</text>
<text x="195.6" y="116.6">J5</text>
<text x="203.2" y="116.6">LED head</text>
<text x="213.6" y="116.6">J1</text>
<text x="216.9" y="116.6">over</text>
<text x="222.1" y="116.6">the</text>
<text x="226.2" y="116.6">10-way</text>
<text x="234.8" y="116.6">ribbon:</text>
<text x="242.6" y="116.6">odd</text>
<text x="247.2" y="116.6">pins</text>
<text x="252.3" y="116.6">VBAT (LED_PWR),</text>
<text x="269.8" y="116.6">even</text>
<text x="275.2" y="116.6">pins</text>
<text x="280.3" y="116.6">LED_RTN.</text>
<text x="17.8" y="122.9">down</text>
<text x="23.7" y="122.9">through</text>
<text x="32.2" y="122.9">R15</text>
<text x="37" y="122.9">(Vgs</text>
<text x="42.3" y="122.9">=</text>
<text x="45" y="122.9">-0.91</text>
<text x="52" y="122.9">x</text>
<text x="54.2" y="122.9">pack).</text>
<text x="61.3" y="122.9">C7</text>
<text x="64.9" y="122.9">(gate-drain)</text>
<text x="78.3" y="122.9">is</text>
<text x="81.1" y="122.9">a</text>
<text x="83.4" y="122.9">soft</text>
<text x="88.2" y="122.9">start,</text>
<text x="94.4" y="122.9">C8</text>
<text x="98.1" y="122.9">(gate-source)</text>
<text x="112.9" y="122.9">keeps</text>
<text x="119.4" y="122.9">Q5</text>
<text x="195.6" y="120.4">Q2</text>
<text x="195.6" y="124.2">the</text>
<text x="199.3" y="120.4">is</text>
<text x="199.7" y="124.2">ribbon</text>
<text x="202.1" y="120.4">logic-level</text>
<text x="206.9" y="124.2">can't</text>
<text x="212.8" y="124.2">ring</text>
<text x="214" y="120.4">(5.7</text>
<text x="217.6" y="124.2">the</text>
<text x="219" y="120.4">mOhm</text>
<text x="221.8" y="124.2">LEDs</text>
<text x="226" y="120.4">max</text>
<text x="227.4" y="124.2">into</text>
<text x="231.1" y="120.4">at</text>
<text x="232.2" y="124.2">reverse</text>
<text x="234.1" y="120.4">Vgs</text>
<text x="238.6" y="120.4">2.5</text>
<text x="240.2" y="124.2">bias</text>
<text x="242.8" y="120.4">V):</text>
<text x="245.3" y="124.2">(sim/).</text>
<text x="246.5" y="120.4">GPIO17</text>
<text x="253.4" y="124.2">R7</text>
<text x="254.5" y="120.4">drives</text>
<text x="257.1" y="124.2">holds</text>
<text x="261.3" y="120.4">it</text>
<text x="263.4" y="124.2">Q2</text>
<text x="263.8" y="120.4">directly.</text>
<text x="267.1" y="124.2">off</text>
<text x="270.9" y="124.2">while</text>
<text x="272.7" y="120.4">R6</text>
<text x="276.3" y="120.4">47R</text>
<text x="276.9" y="124.2">the</text>
<text x="281" y="124.2">ESP32</text>
<text x="281.2" y="120.4">slows</text>
<text x="287.6" y="120.4">its</text>
<text x="288.2" y="124.2">boots.</text>
<text x="291.1" y="120.4">edge</text>
<text x="17.8" y="126.8">when</text>
<text x="23.7" y="126.8">cells</text>
<text x="29.4" y="126.8">go</text>
<text x="32.8" y="126.8">in.</text>
<text x="36.4" y="126.8">R4</text>
<text x="40" y="126.8">holds</text>
<text x="46.3" y="126.8">ARM low</text>
<text x="55.6" y="126.8">while</text>
<text x="61.6" y="126.8">the</text>
<text x="65.8" y="126.8">ESP32</text>
<text x="73" y="126.8">boots.</text>
<text x="80" y="126.8">Pack</text>
<text x="85.7" y="126.8">sense:</text>
<text x="92.8" y="126.8">BATT /</text>
<text x="100.8" y="126.8">2</text>
<text x="103.2" y="126.8">(470k</text>
<text x="109.9" y="126.8">+</text>
<text x="112.6" y="126.8">470k,</text>
<text x="119" y="126.8">5</text>
<text x="121.4" y="126.8">uA)</text>
<text x="125.7" y="126.8">on</text>
<text x="129.1" y="126.8">GPIO1.</text>
<text x="127" y="166.1">Mounting</text>
<text x="137" y="166.1">holes</text>
<text x="17.8" y="203">Used:</text>
<text x="24.2" y="203">3/4</text>
<text x="29.1" y="203">GND, 5</text>
<text x="37.1" y="203">GPIO0</text>
<text x="44" y="203">SELECT (also</text>
<text x="57.9" y="203">BOOT),</text>
<text x="65.4" y="203">7</text>
<text x="67.8" y="203">GPIO1</text>
<text x="74.7" y="203">pack</text>
<text x="80.2" y="203">/</text>
<text x="82.8" y="203">2,</text>
<text x="85.7" y="203">9</text>
<text x="88.1" y="203">GPIO2</text>
<text x="95" y="203">ARM, 10</text>
<text x="104.1" y="203">GPIO43</text>
<text x="112.2" y="203">RIGHT (via</text>
<text x="123.6" y="203">R11),</text>
<text x="129.9" y="203">11</text>
<text x="133.5" y="203">GPIO3</text>
<text x="140.3" y="203">DOWN,</text>
<text x="17.8" y="206.8">12</text>
<text x="21.4" y="206.8">GPIO44</text>
<text x="29.4" y="206.8">LEFT, 13</text>
<text x="39" y="206.8">GPIO17</text>
<text x="47.1" y="206.8">IR_DRV,</text>
<text x="55.3" y="206.8">15</text>
<text x="58.9" y="206.8">GPIO18</text>
<text x="67" y="206.8">UP</text>
<text x="70.8" y="206.8">(also</text>
<text x="76.8" y="206.8">KEY),</text>
<text x="82.9" y="206.8">16</text>
<text x="86.5" y="206.8">GPIO14</text>
<text x="94.6" y="206.8">BACK</text>
<text x="100.6" y="206.8">(I2C</text>
<text x="105.7" y="206.8">SCL,</text>
<text x="111" y="206.8">2.2k</text>
<text x="116.2" y="206.8">pull-up</text>
<text x="124.9" y="206.8">on</text>
<text x="128.4" y="206.8">the</text>
<text x="132.5" y="206.8">display</text>
<text x="140.4" y="206.8">board).</text>
<text x="17.8" y="210.6">Not</text>
<text x="22.2" y="210.6">connected:</text>
<text x="33.6" y="210.6">1</text>
<text x="36" y="210.6">3V3,</text>
<text x="41.3" y="210.6">2</text>
<text x="43.7" y="210.6">VBUS,</text>
<text x="50.3" y="210.6">6/8</text>
<text x="55.2" y="210.6">USB</text>
<text x="60.2" y="210.6">D-/D+,</text>
<text x="69" y="210.6">14</text>
<text x="72.6" y="210.6">SDA. The</text>
<text x="82.3" y="210.6">display</text>
<text x="90.2" y="210.6">board</text>
<text x="96.8" y="210.6">and</text>
<text x="101.4" y="210.6">ESP32</text>
<text x="108.6" y="210.6">run</text>
<text x="112.9" y="210.6">from</text>
<text x="118.4" y="210.6">their</text>
<text x="123.9" y="210.6">own</text>
<text x="128.7" y="210.6">18650.</text>
<text x="188" y="215.7">R11:</text>
<text x="193.4" y="215.7">GPIO43</text>
<text x="201.5" y="215.7">is</text>
<text x="204.3" y="215.7">UART TX during</text>
<text x="220.6" y="215.7">the</text>
<text x="224.8" y="215.7">boot</text>
<text x="230.1" y="215.7">ROM; 1k</text>
<text x="239.3" y="215.7">limits</text>
<text x="245.8" y="215.7">the</text>
<text x="250" y="215.7">current</text>
<text x="257.9" y="215.7">if</text>
<text x="260.4" y="215.7">RIGHT is</text>
<text x="269.8" y="215.7">held</text>
<text x="275.1" y="215.7">at</text>
<text x="278.1" y="215.7">power-up.</text>
</g>
<g font-size="1.8" fill="#006464">
<text x="19.1" y="52.9">J1</text>
<text x="19.1" y="63.1">4xAA</text>
<text x="24.6" y="63.1">(JST-XH)</text>
<text x="48.3" y="63.1">R12</text>
<text x="48.3" y="65.6">470k</text>
<text x="83.8" y="63.1">R14</text>
<text x="83.8" y="65.6">100k</text>
<text x="94" y="63.1">C8</text>
<text x="94" y="65.6">1uF</text>
<text x="98.6" y="65.6">50V</text>
<text x="231.2" y="61.8">J5</text>
<text x="34.8" y="68.2">GND</text>
<text x="114.3" y="70.7">Q5</text>
<text x="93.8" y="77.1">C7</text>
<text x="114.3" y="73.3">IPD80P03P4L-07</text>
<text x="18" y="83.4">PWR_FLAG</text>
<text x="48.3" y="78.3">R13</text>
<text x="48.3" y="80.9">470k</text>
<text x="61" y="78.3">C6</text>
<text x="61" y="80.9">100nF</text>
<text x="68" y="80.9">50V</text>
<text x="76.2" y="80.9">10k</text>
<text x="76.2" y="78.3">R15</text>
<text x="86" y="79.6">100nF</text>
<text x="93" y="79.6">50V</text>
<text x="226" y="80.9">TO LED HEAD</text>
<text x="129.5" y="89.8">C1</text>
<text x="144.8" y="89.8">C2</text>
<text x="160" y="89.8">C3</text>
<text x="229.8" y="86">R6</text>
<text x="254" y="87.2">Q2</text>
<text x="254" y="89.8">AOD424</text>
<text x="43.7" y="92.3">GND</text>
<text x="51.4" y="93.6">R16</text>
<text x="56.4" y="92.3">GND</text>
<text x="76.2" y="94.8">Q6</text>
<text x="129.5" y="92.3">470uF</text>
<text x="136.6" y="92.3">25V</text>
<text x="144.8" y="92.3">470uF</text>
<text x="151.8" y="92.3">25V</text>
<text x="160" y="92.3">100nF</text>
<text x="167.1" y="92.3">50V</text>
<text x="215.7" y="94.8">R7</text>
<text x="229.2" y="91">47R</text>
<text x="20.8" y="96.1">GND</text>
<text x="51.5" y="98.7">10k</text>
<text x="76.2" y="97.4">2N3904</text>
<text x="213.6" y="97.4">100k</text>
<text x="37" y="106.3">100k</text>
<text x="39.2" y="103.7">R4</text>
<text x="125" y="103.7">GND</text>
<text x="140.2" y="103.7">GND</text>
<text x="155.4" y="103.7">GND</text>
<text x="249.4" y="102.5">GND</text>
<text x="71.6" y="110.1">GND</text>
<text x="218.9" y="108.8">GND</text>
<text x="226.6" y="149.5">SW1</text>
<text x="227.2" y="155.8">UP</text>
<text x="226.6" y="159.6">SW2</text>
<text x="76.3" y="167.2">J2</text>
<text x="225.8" y="166">DOWN</text>
<text x="236.7" y="162.2">GND</text>
<text x="128.2" y="172.3">H1</text>
<text x="138.3" y="172.3">H2</text>
<text x="148.5" y="172.3">H3</text>
<text x="158.6" y="172.3">H4</text>
<text x="226.6" y="169.8">SW3</text>
<text x="236.7" y="172.3">GND</text>
<text x="128.1" y="179.9">M3</text>
<text x="138.3" y="179.9">M3</text>
<text x="148.4" y="179.9">M3</text>
<text x="158.6" y="179.9">M3</text>
<text x="226.4" y="176.1">LEFT</text>
<text x="226.6" y="179.9">SW4</text>
<text x="201.3" y="181.2">R11</text>
<text x="236.7" y="182.5">GND</text>
<text x="202" y="186.3">1k</text>
<text x="225.8" y="186.3">RIGHT</text>
<text x="226.6" y="190.1">SW5</text>
<text x="46.2" y="197.7">GND</text>
<text x="70.3" y="192.6">TO WAVESHARE</text>
<text x="102.1" y="197.7">GND</text>
<text x="225.1" y="196.4">SELECT</text>
<text x="236.7" y="192.6">GND</text>
<text x="226.6" y="200.3">SW6</text>
<text x="236.7" y="202.8">GND</text>
<text x="226" y="206.6">BACK</text>
<text x="236.7" y="213">GND</text>
</g>
<g font-size="1.8" fill="#a90000">
<text x="25.3" y="55.6">1</text>
<text x="25.3" y="58.2">2</text>
<text x="227.3" y="64.5">1</text>
<text x="236.1" y="64.5">2</text>
<text x="113.7" y="68" transform="rotate(-90 113.7 68)">3</text>
<text x="227.3" y="67.1">3</text>
<text x="227.3" y="69.6">5</text>
<text x="236.1" y="67.1">4</text>
<text x="236.1" y="69.6">6</text>
<text x="104.7" y="73.1">1</text>
<text x="113.7" y="75.6" transform="rotate(-90 113.7 75.6)">2</text>
<text x="227.3" y="72.1">7</text>
<text x="227.3" y="74.7">9</text>
<text x="235.5" y="74.7">10</text>
<text x="236.1" y="72.1">8</text>
<text x="244.4" y="89.6">1</text>
<text x="253.4" y="84.5" transform="rotate(-90 253.4 84.5)">2</text>
<text x="75.6" y="92.1" transform="rotate(-90 75.6 92.1)">3</text>
<text x="253.4" y="92.1" transform="rotate(-90 253.4 92.1)">3</text>
<text x="68.2" y="97.2">2</text>
<text x="75.6" y="99.8" transform="rotate(-90 75.6 99.8)">1</text>
<text x="72.3" y="169.9">1</text>
<text x="72.3" y="172.5">3</text>
<text x="81.2" y="169.9">2</text>
<text x="81.2" y="172.5">4</text>
<text x="72.3" y="175">5</text>
<text x="72.3" y="177.5">7</text>
<text x="81.2" y="175">6</text>
<text x="81.2" y="177.5">8</text>
<text x="71.7" y="182.6">11</text>
<text x="71.7" y="185.2">13</text>
<text x="72.3" y="180.1">9</text>
<text x="80.6" y="180.1">10</text>
<text x="80.6" y="182.6">12</text>
<text x="80.6" y="185.2">14</text>
<text x="71.7" y="187.7">15</text>
<text x="80.6" y="187.7">16</text>
</g>
<g font-size="1.8" fill="#0f0f0f">
<text x="29.2" y="55.5">BATT</text>
<text x="26.5" y="70.8">VBAT_SENSE</text>
<text x="67.2" y="70.8">PWR_G</text>
<text x="208.7" y="69.5">VBAT</text>
<text x="251.5" y="75.9">LED_RTN</text>
<text x="170.2" y="83.5">VBAT</text>
<text x="73.7" y="86">PWR_SW</text>
<text x="206.7" y="87.3">IR_DRV</text>
<text x="236.2" y="87.3">Q2_G</text>
<text x="34.1" y="94.9">ARM</text>
<text x="58.4" y="94.9">Q6_B</text>
<text x="206" y="152.1">BTN_UP</text>
<text x="203.2" y="162.2">BTN_DOWN</text>
<text x="204.4" y="172.4">BTN_LEFT</text>
<text x="51.9" y="177.5">VBAT_SENSE</text>
<text x="55.4" y="174.9">BTN_SEL</text>
<text x="59.5" y="180">ARM</text>
<text x="91.4" y="180">KEY_TXD</text>
<text x="53.4" y="182.5">BTN_DOWN</text>
<text x="56.8" y="185.1">IR_DRV</text>
<text x="91.4" y="182.5">BTN_LEFT</text>
<text x="187.5" y="182.5">KEY_TXD</text>
<text x="208.3" y="182.5">BTN_RIGHT</text>
<text x="56.2" y="187.6">BTN_UP</text>
<text x="91.4" y="187.6">BTN_BACK</text>
<text x="205.2" y="192.7">BTN_SEL</text>
<text x="203.7" y="202.9">BTN_BACK</text>
</g>
</svg>
